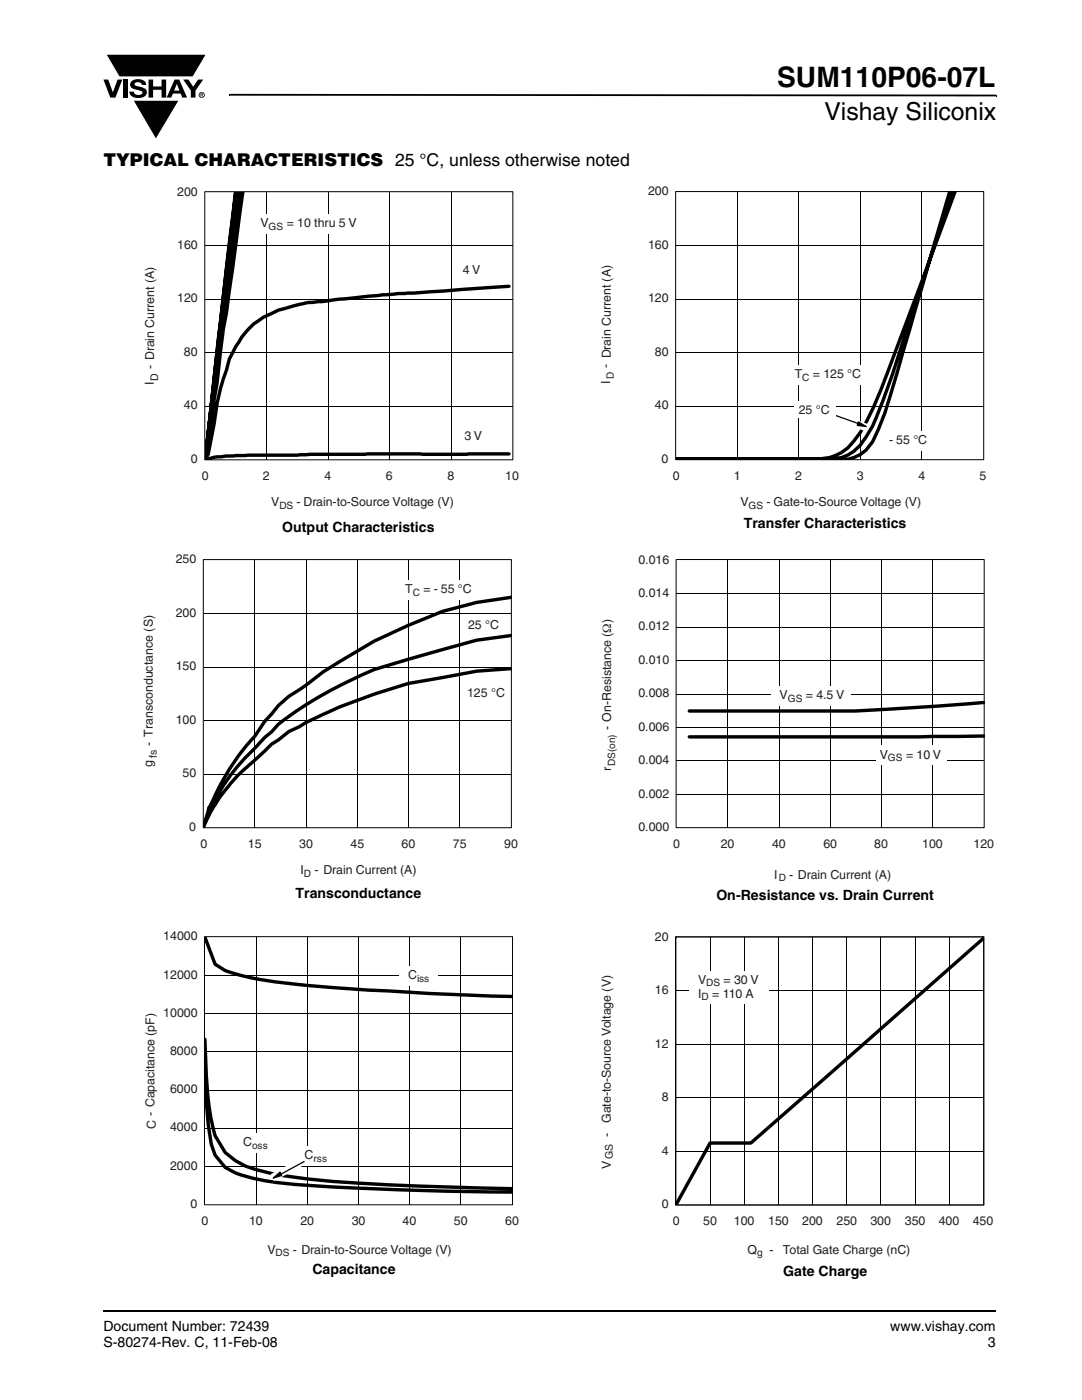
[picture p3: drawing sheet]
<svg xmlns="http://www.w3.org/2000/svg" width="216mm" height="279mm" viewBox="0 0 216 279" stroke-linecap="round" stroke-linejoin="round" font-family="sans-serif">
<path d="M20.5 261.5h.1v.4h-.1z" fill="#000"/>
<path d="M20.6 261.7h178.2" fill="none" stroke="#000" stroke-width=".36"/>
<path d="M20.6 10.7h20.7v17.3h-20.7z" fill="#fff"/>
<g fill="#000">
<path d="M20.6 15.9h1l.9 2.5 1-2.5h.9l-1.4 3.6h-1zM21.1 10.8h20.1l-2.7 4.6h-14.7zM24.6 15.9h.9v3.6h-.9zM26.3 16.2a2.1 2.1 0 0 1 2.8 .3l.1 .5h-.9a.79 .79 0 0 0-.7-.6 .79 .79 0 0 0-.8 .4l.3 .3 1 .3a1.08 1.08 0 0 1 1.2 1 1.08 1.08 0 0 1-1.1 1.1 1.73 1.73 0 0 1-2.4-1.2h.9a.96 .96 0 0 0 .8 .6 .96 .96 0 0 0 .9-.4 1.31 1.31 0 0 0-1.2-.6 1.04 1.04 0 0 1-1.1-.5 1.04 1.04 0 0 1 .2-1.2zM29.6 15.9h1v1.4h1.6v-1.4h1v3.6h-1v-1.6h-1.6v1.6h-1zM26.5 20h9.3l-4.7 7.8zM36.6 15.9h1l1 1.4 .9-1.4h1l-1.5 2.2v1.4h-.9v-1.4zM45.7 18.7h.2v.4h-.2zM45.9 18.7l152.9 .2v.3l-152.9-.1zM198.8 18.9h.1v.3h-.1z"/>
<path d="M35.3 16.8l-.6 1.3h1.1zM34.8 15.9h1l1.5 3.6h-.9l-.3-.8h-1.6l-.3 .8h-1z"/>
<path d="M40.2 18.7v.2h.2v-.2zM40 18.6l.5 .1v.1l-.1 .2 .1 .3-.3-.3v.3h-.2zM39.8 19a.46 .46 0 0 0 .9 0 .46 .46 0 0 0-.9 0zM39.7 19a.6 .6 0 0 1 1.2 0 .6 .6 0 0 1-1.2 0z"/>
</g>
<path d="M21.1 10.8h20.1l-2.7 4.6h-14.7zM26.5 20h9.3l-4.7 7.8z" fill="none" stroke="#fff" stroke-width=".2"/>
<path d="M28.6 36.9h76v65.1h-76z" fill="#fff"/>
<path d="M40.9 38.3h61.4v53.5h-61.4zM53.2 38.3v53.5M65.5 38.3v53.5M77.7 38.3v53.5M90 38.3v53.5M40.9 59.7h61.4M40.9 49.1h61.4M40.9 70.4h61.4M40.9 81.1h61.4" fill="none" stroke="#000" stroke-width=".2"/>
<path d="M47 38.3l-3.6 31-2.5 22.4M47 38.3l-6.1 53.4M47.3 38.3l-2.1 16.4-4.3 37M47.5 38.3l-2.3 17.4-4.3 36M47.9 38.3l-2.7 19.5-4.3 33.9M48.5 38.3l-3.3 24.2-.6 3-1.3 10.9-.6 3.3-.6 6.3-.6 3.7-.6 2M101.6 57.1l-19 1.4a263.6 263.6 0 0 0-20.2 1.9 30.3 30.3 0 0 0-7.8 2 14.9 14.9 0 0 0-7.6 6.8l-1.2 2.4-.6 2.3a40.4 40.4 0 0 0-2.5 10.7l-1.2 6.1-.6 1M101.6 90.6h-28.2l-24.5 .3a35.4 35.4 0 0 0-8 .8" fill="none" stroke="#000" stroke-width=".68"/>
<g fill="#fff">
<path d="M51 42.8h23.7v3.8h-23.7z"/>
<path d="M91 85.3h7v3.8h-7z"/>
<path d="M90.6 52.1h7.1v3.9h-7.1z"/>
<path d="M28.3 110.3h76.3v65.2h-76.3z"/>
</g>
<path d="M40.6 111.7h61.4v53.5h-61.4zM50.9 111.8v53.4M61.1 111.8v53.4M71.3 111.8v53.4M81.5 111.8v53.4M91.8 111.8v53.4M40.7 133.1h61.3M40.7 122.5h61.3M40.7 154.5h61.3M40.7 143.8h61.3" fill="none" stroke="#000" stroke-width=".2"/>
<path d="M102 119.2l-6.9 1-6.8 1.8-6.8 2.8-6.8 3.1-10.3 6.2-3.3 2.6-3.4 2.2-2.1 1.9-2.8 3.1-2 3.1a48.5 48.5 0 0 0-8.8 13.7l-.3 .5-1 3.4M102 126.8l-6.9 1-13.6 3.8a49.2 49.2 0 0 0-10.8 3.8 78.3 78.3 0 0 0-15.1 9.1l-1.4 1.6-1.4 1.1-2 2.2a38.6 38.6 0 0 0-10.1 15.5l.3-.7a29.7 29.7 0 0 1 3-5.4 34.4 34.4 0 0 1 6.8-7.1l3.4-3.2 1.4-.8 2.1-1.7 2-1a81.7 81.7 0 0 1 15-6.5l6.8-2.1 13.6-2.5 6.9-.5" fill="none" stroke="#000" stroke-width=".68"/>
<g fill="#fff">
<path d="M79.2 115.8h16.2v3.8h-16.2z"/>
<path d="M28.7 185.6h75.9v65.5h-75.9z"/>
</g>
<path d="M40.8 186.9h61.5v53.5h-61.5zM40.9 194.7h61.4M51.1 187v53.4M61.3 187v53.4M71.6 187v53.4M81.7 187v53.4M92 187v53.4M40.9 217.5h61.4M40.9 209.9h61.4M40.9 202.3h61.4M40.9 232.8h61.4M40.9 225.2h61.4" fill="none" stroke="#000" stroke-width=".2"/>
<path d="M40.9 187l2 5.4a15.2 15.2 0 0 0 5.7 2.4 96.6 96.6 0 0 0 12.7 1.9l12.3 .9 12.2 .7 16.4 .6M40.9 207.4l.1 4.2a63.8 63.8 0 0 0 1.9 15l2 3.4 2.1 1.6 2 1.1 2 .7 4.1 1a256.2 256.2 0 0 0 27.4 2.3l19.7 .5M40.9 214.9l.7 9.6 .6 3.8 .7 2.2 2 2.5a20.4 20.4 0 0 0 7.4 2.5 203.8 203.8 0 0 0 24 1.8l13.9 .5 12 .1" fill="none" stroke="#000" stroke-width=".68"/>
<g fill="#fff">
<path d="M79.7 192.9h7.7v3.8h-7.7z"/>
<path d="M46.8 226.2h8.3v3.8h-8.3z"/>
<path d="M59.1 228.8h7.9v3.8h-7.9z"/>
</g>
<path d="M54 234.3l6.5-3.4 .7 1.3-6.5 3.5z" fill="#fff"/>
<path d="M54.5 235.1l1.4-1.2 .3 .7z" fill="#000"/>
<path d="M54.5 235.1l1.4-1.2 .3 .7zM60.7 231.8l-4.7 2.5" fill="none" stroke="#000" stroke-width=".25"/>
<path d="M119.5 36.9h79.1v65.1h-79.1z" fill="#fff"/>
<path d="M134.8 38.2h61.5v53.5h-61.5zM147.1 38.3v53.4M159.4 38.3v53.4M171.7 38.3v53.4M184 38.3v53.4M134.9 59.7h61.4M134.9 49h61.4M134.9 70.4h61.4M134.9 81h61.4" fill="none" stroke="#000" stroke-width=".2"/>
<path d="M189.5 38.3l-9.3 31.9a151 151 0 0 1-4.9 15.4 8 8 0 0 1-6.1 6.1h-34.3M190 38.3l-5.5 16.7a638.5 638.5 0 0 1-9 26.8 22.8 22.8 0 0 1-3.9 7.1 7.4 7.4 0 0 1-6 2.7l-30.7 .1M190.6 38.3l-9.5 25.5a292.1 292.1 0 0 1-7.6 19.2 24.7 24.7 0 0 1-4.3 6.4 9.5 9.5 0 0 1-6.1 2.3h-28.2" fill="none" stroke="#000" stroke-width=".68"/>
<path d="M166.2 82.1l7 2.5-.5 1.5-7-2.6z" fill="#fff"/>
<path d="M171.3 84.2l1.5 .9-1.7-.2z" fill="#000"/>
<path d="M166.3 82.8l5 1.7M171.3 84.2l1.5 .9-1.7-.2z" fill="none" stroke="#000" stroke-width=".25"/>
<g fill="#fff">
<path d="M158.5 80.1h8.3v3.3h-8.3z"/>
<path d="M176.6 86.2h11.7v3.8h-11.7z"/>
<path d="M154.4 72.9h17.7v3.9h-17.7z"/>
<path d="M119.8 110.4h78.6v66h-78.6z"/>
</g>
<g fill="none" stroke="#000" stroke-width=".2">
<path d="M134.9 111.7h61.5v53.5h-61.5zM135 118.5h61.4M145.2 111.8v53.4M155.4 111.8v53.4M165.7 111.8v53.4M175.9 111.8v53.4M186.1 111.8v53.4M135 138.5h61.4M135 131.9h61.4M135 125.2h61.4M135 158.5h61.4M135 151.8h61.4"/>
<path d="M135 145.2h61.4"/>
</g>
<path d="M196.3 146.9l-12.8 .2h-46M196.3 140.2l-11.2 .8-14.4 .9h-33.2" fill="none" stroke="#000" stroke-width=".68"/>
<g fill="#fff">
<path d="M174.8 148.8h14.1v3.8h-14.1z"/>
<path d="M153.9 137h15.9v3.8h-15.9z"/>
<path d="M119.8 185.6h78.4v65.6h-78.4z"/>
</g>
<path d="M134.9 197.8h61.4M141.7 187.1v53.4M148.5 187.1v53.4M155.4 187.1v53.4M162.1 187.1v53.4M169 187.1v53.4M175.8 187.1v53.4M182.6 187.1v53.4M189.4 187.1v53.4M134.9 219.1h61.4M134.9 208.4h61.4M134.9 229.8h61.4" fill="none" stroke="#000" stroke-width=".2"/>
<path d="M196.3 187.2l-46.5 40.9h-8.1l-6.8 12.3" fill="none" stroke="#000" stroke-width=".68"/>
<path d="M134.8 187h61.5v53.5h-61.5z" fill="none" stroke="#000" stroke-width=".28"/>
<path d="M137.6 193.8h15.9v6.5h-15.9z" fill="#fff"/>
<text font-size="5.6" x="155.1" y="17.4">SUM110P06-07L</text>
<text font-size="4.9" x="164.5" y="24">Vishay Siliconix</text>
<text font-size="3.5" x="20.6" y="33">TYPICAL CHARACTERISTICS 25 °C, unless otherwise noted</text>
<g font-size="2.8">
<text x="56.3" y="106.1">Output Characteristics</text>
<text x="148.4" y="105.3">Transfer Characteristics</text>
<text x="59" y="179.2">Transconductance</text>
<text x="142.9" y="179.6">On-Resistance vs. Drain Current</text>
<text x="62.3" y="254.3">Capacitance</text>
<text x="156.3" y="254.7">Gate Charge</text>
<text x="20.6" y="265.6">Document Number: 72439</text>
<text x="20.6" y="268.8">S-80274-Rev. C, 11-Feb-08</text>
<text x="177.7" y="265.6">www.vishay.com</text>
<text x="197.1" y="268.8">3</text>
</g>
<g font-size="2.5" fill="#231f20">
<text x="35.4" y="39">200</text>
<text x="129.3" y="39">200</text>
<text x="52" y="45.4">V</text>
<text x="57.2" y="45.4">= 10 thru 5 V</text>
<text x="35.4" y="49.7">160</text>
<text x="129.3" y="49.7">160</text>
<text x="92.3" y="54.7">4 V</text>
<text x="35.4" y="60.4">120</text>
<text x="129.3" y="60.3">120</text>
<text x="36.7" y="71">80</text>
<text x="130.7" y="71">80</text>
<text x="30.7" y="76.9" transform="rotate(-90 30.7 76.9)">I</text>
<text x="30.8" y="73.6" transform="rotate(-90 30.8 73.6)">- Drain Current (A)</text>
<text x="121.7" y="73.5" transform="rotate(-90 121.7 73.5)">- Drain Current (A)</text>
<text x="121.8" y="76.7" transform="rotate(-90 121.8 76.7)">I</text>
<text x="158.6" y="75.5">T</text>
<text x="162.2" y="75.5">= 125 °C</text>
<text x="36.7" y="81.7">40</text>
<text x="130.7" y="81.7">40</text>
<text x="159.4" y="82.7">25 °C</text>
<text x="92.7" y="87.9">3 V</text>
<text x="177.4" y="88.7">- 55 °C</text>
<text x="38.1" y="92.4">0</text>
<text x="40.3" y="95.8">0</text>
<text x="52.5" y="95.8">2</text>
<text x="64.7" y="95.8">4</text>
<text x="77" y="95.8">6</text>
<text x="89.3" y="95.8">8</text>
<text x="100.8" y="95.8">10</text>
<text x="132" y="92.3">0</text>
<text x="134.2" y="95.8">0</text>
<text x="146.4" y="95.8">1</text>
<text x="158.7" y="95.8">2</text>
<text x="171" y="95.8">3</text>
<text x="183.2" y="95.8">4</text>
<text x="195.4" y="95.8">5</text>
<text x="54.1" y="101.1">V</text>
<text x="59.2" y="101.1">- Drain-to-Source Voltage (V)</text>
<text x="147.7" y="101.1">V</text>
<text x="153" y="101.1">- Gate-to-Source Voltage (V)</text>
<text x="35.1" y="112.4">250</text>
<text x="127.4" y="112.5">0.016</text>
<text x="80.9" y="118.4">T</text>
<text x="84.5" y="118.4">= - 55 °C</text>
<text x="127.4" y="119.1">0.014</text>
<text x="35.1" y="123.1">200</text>
<text x="93.4" y="125.5">25 °C</text>
<text x="127.4" y="125.8">0.012</text>
<text x="35.1" y="133.8">150</text>
<text x="127.4" y="132.5">0.010</text>
<text x="93.2" y="139">125 °C</text>
<text x="127.4" y="139.2">0.008</text>
<text x="155.6" y="139.5">V</text>
<text x="160.8" y="139.5">= 4.5 V</text>
<text x="30.5" y="148.9" transform="rotate(-90 30.5 148.9)">- Transconductance (S)</text>
<text x="35.1" y="144.4">100</text>
<text x="122" y="145.7" transform="rotate(-90 122 145.7)">- On-Resistance (Ω)</text>
<text x="127.4" y="145.8">0.006</text>
<text x="30.4" y="153.1" transform="rotate(-90 30.4 153.1)">g</text>
<text x="36.4" y="155.1">50</text>
<text x="122" y="153.9" transform="rotate(-90 122 153.9)">r</text>
<text x="127.4" y="152.5">0.004</text>
<text x="175.6" y="151.4">V</text>
<text x="180.8" y="151.4">= 10 V</text>
<text x="127.4" y="159.2">0.002</text>
<text x="37.8" y="165.8">0</text>
<text x="127.4" y="165.8">0.000</text>
<text x="40" y="169.3">0</text>
<text x="49.5" y="169.3">15</text>
<text x="59.7" y="169.3">30</text>
<text x="69.9" y="169.3">45</text>
<text x="80.1" y="169.3">60</text>
<text x="90.4" y="169.3">75</text>
<text x="100.6" y="169.3">90</text>
<text x="134.3" y="169.2">0</text>
<text x="143.8" y="169.2">20</text>
<text x="154" y="169.2">40</text>
<text x="164.3" y="169.2">60</text>
<text x="174.5" y="169.2">80</text>
<text x="184" y="169.2">100</text>
<text x="194.3" y="169.2">120</text>
<text x="60" y="174.5">I</text>
<text x="62.8" y="174.5">- Drain Current (A)</text>
<text x="154.5" y="175.4">I</text>
<text x="157.5" y="175.4">- Drain Current (A)</text>
<text x="32.6" y="187.7">14000</text>
<text x="130.7" y="187.7">20</text>
<text x="32.6" y="195.3">12000</text>
<text x="81.4" y="195.4">C</text>
<text x="139.3" y="196.4">V</text>
<text x="144.4" y="196.4">= 30 V</text>
<text x="32.6" y="202.9">10000</text>
<text x="130.7" y="198.4">16</text>
<text x="139.3" y="199.1">I</text>
<text x="142.1" y="199.1">= 110 A</text>
<text x="130.7" y="209.1">12</text>
<text x="33.9" y="210.6">8000</text>
<text x="33.9" y="218.2">6000</text>
<text x="132" y="219.7">8</text>
<text x="31.1" y="225.3" transform="rotate(-90 31.1 225.3)">C - Capacitance (pF)</text>
<text x="33.9" y="225.8">4000</text>
<text x="121.9" y="226.9" transform="rotate(-90 121.9 226.9)">-</text>
<text x="121.9" y="224.1" transform="rotate(-90 121.9 224.1)">Gate-to-Source Voltage (V)</text>
<text x="33.9" y="233.4">2000</text>
<text x="48.5" y="228.7">C</text>
<text x="60.8" y="231.3">C</text>
<text x="121.9" y="233.3" transform="rotate(-90 121.9 233.3)">V</text>
<text x="132" y="230.4">4</text>
<text x="38" y="241">0</text>
<text x="40.2" y="244.5">0</text>
<text x="49.7" y="244.5">10</text>
<text x="59.9" y="244.5">20</text>
<text x="70.2" y="244.5">30</text>
<text x="80.3" y="244.5">40</text>
<text x="90.6" y="244.5">50</text>
<text x="100.8" y="244.5">60</text>
<text x="132" y="241.1">0</text>
<text x="134.2" y="244.5">0</text>
<text x="140.3" y="244.5">50</text>
<text x="146.4" y="244.5">100</text>
<text x="153.3" y="244.5">150</text>
<text x="160.1" y="244.5">200</text>
<text x="166.9" y="244.5">250</text>
<text x="173.7" y="244.5">300</text>
<text x="180.5" y="244.5">350</text>
<text x="187.3" y="244.5">400</text>
<text x="194.1" y="244.5">450</text>
<text x="53.4" y="250.2">V</text>
<text x="58.4" y="250.2">- Drain-to-Source Voltage (V)</text>
<text x="149.1" y="250.2">Q</text>
<text x="153.5" y="250.2">-</text>
<text x="156.2" y="250.2">Total Gate Charge (nC)</text>
</g>
<g font-size="2.1" fill="#231f20">
<text x="31.6" y="76" transform="rotate(-90 31.6 76)">D</text>
<text x="31.3" y="151.3" transform="rotate(-90 31.3 151.3)">fs</text>
<text x="122.3" y="231.3" transform="rotate(-90 122.3 231.3)">GS</text>
</g>
<g font-size="2" fill="#231f20">
<text x="53.6" y="45.9">GS</text>
<text x="122.5" y="75.6" transform="rotate(-90 122.5 75.6)">D</text>
<text x="160.1" y="76">C</text>
<text x="55.7" y="101.6">DS</text>
<text x="149.4" y="101.6">GS</text>
<text x="82.4" y="118.9">C</text>
<text x="157.2" y="140">GS</text>
<text x="122.7" y="152.9" transform="rotate(-90 122.7 152.9)">DS(on)</text>
<text x="177.2" y="151.9">GS</text>
<text x="60.6" y="175">D</text>
<text x="155.4" y="175.9">D</text>
<text x="83.2" y="195.9">iss</text>
<text x="140.9" y="196.9">DS</text>
<text x="140" y="199.6">D</text>
<text x="50.3" y="229.2">oss</text>
<text x="62.6" y="231.8">rss</text>
<text x="55" y="250.7">DS</text>
<text x="151.1" y="250.7">g</text>
</g>
</svg>
